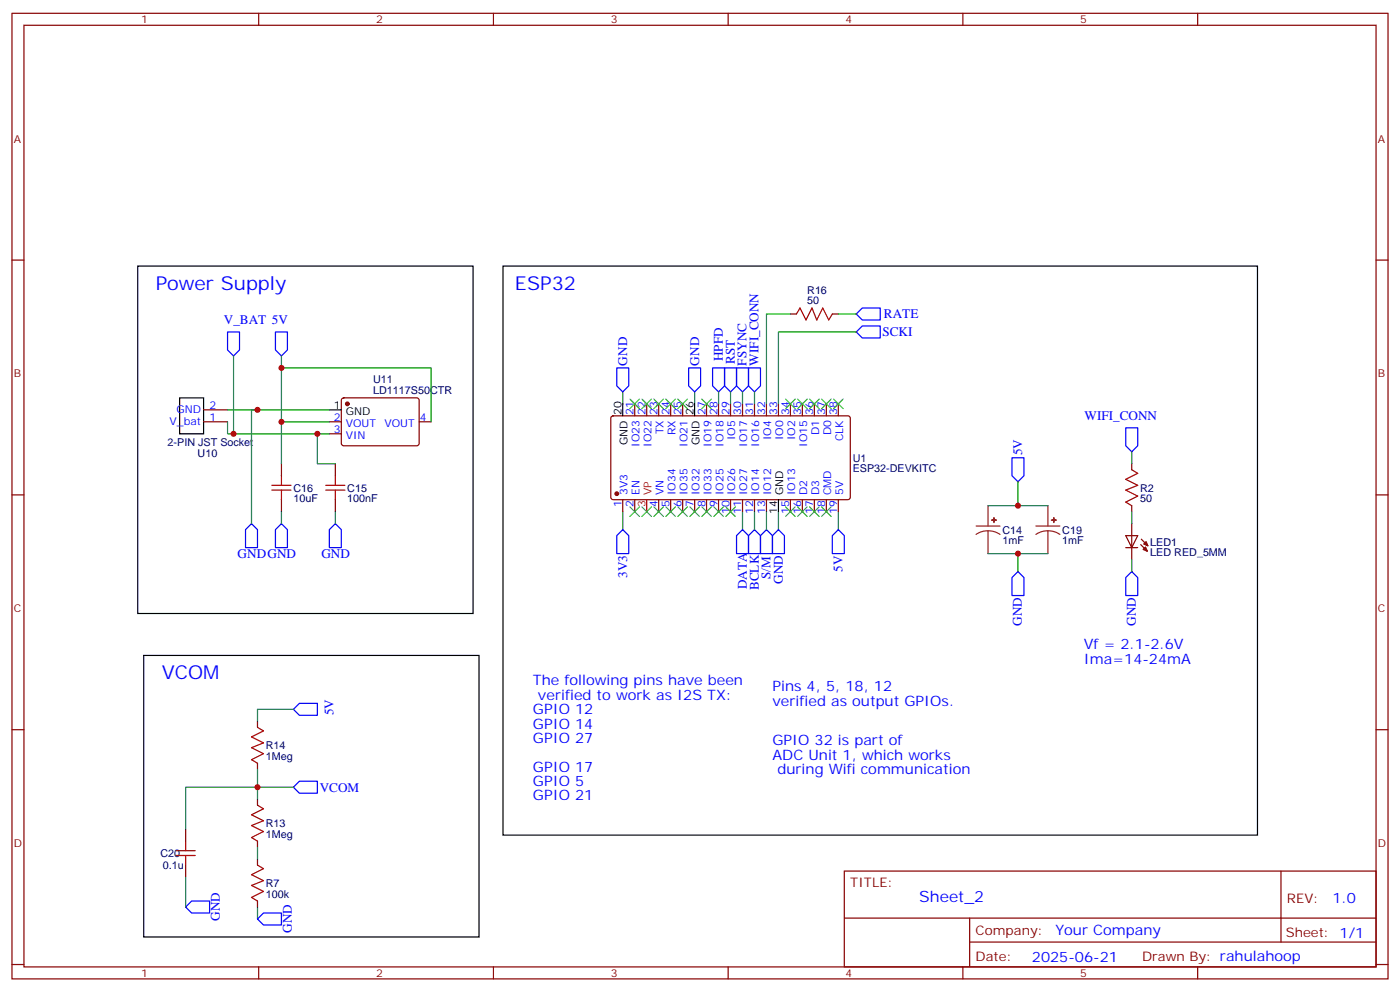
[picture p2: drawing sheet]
<svg xmlns="http://www.w3.org/2000/svg" width="412mm" height="292mm" viewBox="0 0 412 292" stroke-linecap="round" stroke-linejoin="round" font-family="sans-serif">
<g fill="none" stroke="#870000" stroke-width=".35">
<path d="M3.5 3.9h405.4v284.4h-405.4zM7.1 7.4h398.2v277.3h-398.2zM76.2 3.9v3.5M145.3 3.9v3.5M214.5 3.9v3.5M283.6 3.9v3.5M352.8 3.9v3.5M3.5 76.6h3.6M405.3 76.6h3.6M232.8 92.5h1.8M245.2 92.5h1.7M100.8 117.4l.4-.2h21.8l.5 .7-.1 12.9-.6 .5-21.8-.1-.5-.6v-12.7z"/>
<path d="M187 118.9v3.5M190.5 118.9v3.5M194 118.9v3.5M197.6 118.9v3.5M201.1 118.9v3.5M208.1 118.9v3.5M211.7 118.9v3.5M215.2 118.9v3.5M218.7 118.9v3.5M222.2 118.9v3.5M225.8 118.9v3.5M229.3 118.9v3.5"/>
<path d="M232.8 118.9v3.5M236.4 118.9v3.5M239.9 118.9v3.5M243.4 118.9v3.5M246.9 118.9v3.5M60 124.2h7M60 120.7h7M82.9 136.6v3.5M97 124.2h3.5M97 127.7h3.5M98.8 136.6v3.5M123.5 124.2h3.5"/>
<path d="M180.2 122.7l.4-.3 69.4 .1 .5 .7-.1 23.5-.6 .4h-69.5l-.4-.7v-23.2zM333.4 136.6v1.7M3.5 145.7h3.6M82.9 147.1v3.6M98.8 147.1v3.6M183.4 147.1v3.6M187 147.1v3.6M194 147.1v3.6M197.6 147.1v3.6M201.1 147.1v3.6M204.6 147.1v3.6M208.1 147.1v3.6"/>
<path d="M211.7 147.1v3.6M215.2 147.1v3.6M218.7 147.1v3.6M222.2 147.1v3.6M225.8 147.1v3.6M232.8 147.1v3.6M236.4 147.1v3.6M239.9 147.1v3.6M243.4 147.1v3.6M246.9 147.1v3.6M333.4 148.9v1.8M405.3 145.7h3.6"/>
<path d="M3.5 214.9h3.6M75.8 212.4v1.8M405.3 214.9h3.6M75.8 224.8v1.7M75.8 235.3v1.8M54.7 244.2v3.5M54.7 254.7v3.6M75.8 247.7v1.7M75.8 253v1.7M248.7 256.5h156.6v28.2h-156.6zM377.3 256.5v20.9M75.8 265.3v1.8"/>
<path d="M248.7 270.4h156.5M285.6 277.4h119.6M285.6 270.4v14.1M3.5 284h3.6M76.2 284.7v3.6M145.3 284.7v3.6M214.5 284.7v3.6M283.6 284.7v3.6M352.8 284.7v3.6M405.3 284h3.6"/>
</g>
<g fill="#870000" stroke="#870000" stroke-width=".35">
<circle cx="102.3" cy="118.9" r=".53"/>
<circle cx="181.7" cy="145.4" r=".53"/>
</g>
<path d="M40.6 78.4h98.7v102.3h-98.7zM148.2 78.4h222.2v167.5h-222.2zM52.9 117.2h7.1v10.5h-7.1zM183.4 118.9v3.5M204.6 118.9v3.5M97 120.7h3.5M229.3 147.1v3.6M42.3 193h98.8v82.9h-98.8z" fill="none" stroke="#000" stroke-width=".35"/>
<g fill="none" stroke="#008700" stroke-width=".35">
<path d="M232.8 92.5h-7v26.4M246.9 92.5h5.3M252.2 97.8h-22.9v21.1M68.8 104.8v22.9M82.9 104.8v19.4h14.1M82.9 108.3h44.1v15.9M183.4 115.4v3.5M204.6 115.4v3.5M211.7 115.4v3.5M215.2 115.4v3.5M218.7 115.4v3.5M222.2 115.4v3.5"/>
<path d="M67 124.2v3.5h30M67 120.7h30M75.8 120.7h-1.7v33.5M82.9 124.2v12.4M93.5 127.7v8.9h5.3M333.4 133v3.6M82.9 150.7v3.5M98.8 150.7v3.5M183.4 150.7v5.3M218.7 150.7v5.3M222.2 150.7v5.3M225.8 150.7v5.3"/>
<path d="M229.3 150.7v5.3M246.9 150.7v5.3M291 148.9h17.7M299.9 141.9v7M333.4 150.7v3.5M291 163h17.7M299.9 163v5.3M333.4 164.8v3.5M86.4 208.9h-10.6v3.5M75.8 226.5v8.8M86.4 231.8h-31.7v12.4M54.7 258.3v8.8"/>
<path d="M75.8 249.4v3.6M75.8 267.1v3.5"/>
</g>
<g fill="none" stroke="#00f" stroke-width=".35">
<path d="M67 97.8h3.6v5.2l-1.8 1.8-1.8-1.8zM81.1 97.8h3.6v5.2l-1.8 1.8-1.8-1.8zM252.2 92.5l1.8-1.8h5.3v3.5h-5.3zM254 96h5.3v3.5h-5.3l-1.8-1.7zM181.7 108.3h3.5v5.3l-1.8 1.8-1.7-1.8zM202.8 108.3h3.6v5.3l-1.8 1.8-1.8-1.8zM209.9 108.3h3.5v5.3l-1.7 1.8-1.8-1.8zM213.4 108.3h3.6v5.3l-1.8 1.8-1.8-1.8zM217 108.3h3.5v5.3l-1.8 1.8-1.7-1.8zM220.5 108.3h3.5v5.3l-1.8 1.8-1.7-1.8zM298.1 134.8h3.5v5.3l-1.7 1.8-1.8-1.8zM331.6 126h3.5v5.3l-1.7 1.7-1.8-1.7z"/>
<path d="M74.1 154.2l1.7 1.8v5.3h-3.5v-5.3zM82.9 154.2l1.8 1.8v5.3h-3.6v-5.3zM98.8 154.2l1.7 1.8v5.3h-3.5v-5.3zM183.4 156l1.8 1.7v5.3h-3.5v-5.3zM218.7 156l1.8 1.7v5.3h-3.5v-5.3zM222.2 156l1.8 1.7v5.3h-3.5v-5.3zM225.8 156l1.7 1.7v5.3h-3.5v-5.3zM229.3 156l1.8 1.7v5.3h-3.6v-5.3zM246.9 156l1.8 1.7v5.3h-3.5v-5.3zM298.1 170.1l1.8-1.8 1.7 1.8v5.3h-3.5zM333.4 168.3l1.7 1.8v5.3h-3.5v-5.3zM86.4 208.9l1.8-1.8h5.3v3.5h-5.3z"/>
<path d="M86.4 231.8l1.8-1.8h5.3v3.6h-5.3zM54.7 267.1l1.7-1.8h5.3v3.6h-5.3zM77.6 268.9h5.3v3.5h-5.3l-1.8-1.8z"/>
</g>
<g fill="none" stroke="#a10000" stroke-width=".35">
<path d="M234.6 92.5l1.1-1.8 1.7 3.5 1.8-3.5 1.4 3.5 1.8-3.5 1.7 3.5 1.1-1.7M333.4 138.3l1.7 1.1-3.5 1.7 3.5 1.8-3.5 1.4 3.5 1.8-3.5 1.7 1.8 1.1M80.1 144.3h5.6M80.1 142.9h5.6M82.9 140.1v2.8M82.9 144.3v2.8M96 144.3h5.6M96 142.9h5.6M98.8 140.1v2.8M98.8 144.3v2.8M75.8 214.2l1.8 1-3.5 1.8 3.5 1.8-3.5 1.4 3.5 1.7-3.5 1.8 1.7 1.1M75.8 237.1l1.8 1.1-3.5 1.7 3.5 1.8-3.5 1.4 3.5 1.8-3.5 1.7 1.7 1.1"/>
<path d="M51.9 251.9h5.6M51.9 250.5h5.6M54.7 247.7v2.8M54.7 251.9v2.8M75.8 254.7l1.8 1.1-3.5 1.8 3.5 1.7-3.5 1.4 3.5 1.8-3.5 1.8 1.7 1"/>
</g>
<path d="M190.5 147.1v3.6" fill="none" stroke="#f00" stroke-width=".35"/>
<g fill="none" stroke="#3c3" stroke-width=".35">
<path d="M185.6 117.5l2.8 2.8M188.4 117.5l-2.8 2.8M189.1 117.5l2.8 2.8M191.9 117.5l-2.8 2.8M192.6 117.5l2.8 2.8M195.4 117.5l-2.8 2.8M196.1 117.5l2.9 2.8M199 117.5l-2.9 2.8M199.7 117.5l2.8 2.8M202.5 117.5l-2.8 2.8M206.7 117.5l2.8 2.8M209.5 117.5l-2.8 2.8"/>
<path d="M231.4 117.5l2.8 2.8M234.2 117.5l-2.8 2.8M234.9 117.5l2.9 2.8M237.8 117.5l-2.9 2.8M238.5 117.5l2.8 2.8M241.3 117.5l-2.8 2.8M242 117.5l2.8 2.8M244.8 117.5l-2.8 2.8M245.5 117.5l2.9 2.8M248.4 117.5l-2.9 2.8M185.6 149.3l2.8 2.8M188.4 149.3l-2.8 2.8"/>
<path d="M189.1 149.3l2.8 2.8M191.9 149.3l-2.8 2.8M192.6 149.3l2.8 2.8M195.4 149.3l-2.8 2.8M196.1 149.3l2.9 2.8M199 149.3l-2.9 2.8M199.7 149.3l2.8 2.8M202.5 149.3l-2.8 2.8M203.2 149.3l2.8 2.8M206 149.3l-2.8 2.8M206.7 149.3l2.8 2.8M209.5 149.3l-2.8 2.8"/>
<path d="M210.3 149.3l2.8 2.8M213.1 149.3l-2.8 2.8M213.8 149.3l2.8 2.8M216.6 149.3l-2.8 2.8M231.4 149.3l2.8 2.8M234.2 149.3l-2.8 2.8M234.9 149.3l2.9 2.8M237.8 149.3l-2.9 2.8M238.5 149.3l2.8 2.8M241.3 149.3l-2.8 2.8M242 149.3l2.8 2.8M244.8 149.3l-2.8 2.8"/>
</g>
<path d="M287.5 154.9h7.1M291 156.3l-1.8 .3-1.7 .8M291 156.3l1.9 .3 1.7 .8M291 148.9v6M291 156.3v6.7M305.2 154.9h7M308.7 156.3l-1.9 .3-1.6 .8M308.7 156.3l1.8 .3 1.7 .8M308.7 148.9v6M308.7 156.3v6.7" fill="none" stroke="#8c2424" stroke-width=".35"/>
<g fill="#8c2424" stroke="#8c2424" stroke-width=".35">
<path d="M292.1 153.1l1.4 .1z"/>
<path d="M292.8 152.4v1.4z"/>
<path d="M309.7 153.1l1.4 .1z"/>
<path d="M310.4 152.4v1.4z"/>
</g>
<g fill="#850000" stroke="#850000" stroke-width=".35">
<path d="M337.6 159.5l.5 1.2-1.2-.5z"/>
<path d="M336.7 161.8l.7-.7 .6 1.2z"/>
</g>
<path d="M331.6 157.7h3.5l-1.7 3.6zM333.4 154.2v10.6M336.2 158.8l1.9 1.9M331.6 161.3h3.5M336 160.4l2 1.9" fill="none" stroke="#850000" stroke-width=".35"/>
<g fill="#c00">
<circle cx="75.8" cy="120.7" r=".88"/>
<circle cx="93.5" cy="127.7" r=".88"/>
<circle cx="82.9" cy="124.2" r=".88"/>
<circle cx="68.8" cy="127.7" r=".88"/>
<circle cx="82.9" cy="108.3" r=".88"/>
<circle cx="299.9" cy="163" r=".88"/>
<circle cx="299.9" cy="148.9" r=".88"/>
<circle cx="75.8" cy="231.8" r=".88"/>
</g>
<g font-size="5.6" fill="#00f">
<text x="45.9" y="85.4">Power Supply</text>
<text x="151.7" y="85.4">ESP32</text>
<text x="47.6" y="200.1">VCOM</text>
</g>
<text font-size="4.6" fill="#00f" x="270.8" y="265.5">Sheet_2</text>
<g font-size="4.2" fill="#00f">
<text x="319.3" y="191.2">Vf = 2.1-2.6V</text>
<text x="319.3" y="195.5">Ima=14-24mA</text>
<text x="157" y="201.8">The following pins have been</text>
<text x="227.5" y="203.6">Pins 4, 5, 18, 12</text>
<text x="158.5" y="206.1">verified to work as I2S TX:</text>
<text x="227.5" y="207.8">verified as output GPIOs.</text>
<text x="157" y="210.3">GPIO 12</text>
<text x="157" y="214.5">GPIO 14</text>
<text x="157" y="218.8">GPIO 27</text>
<text x="227.5" y="219.5">GPIO 32 is part of</text>
<text x="157" y="227.2">GPIO 17</text>
<text x="227.5" y="223.7">ADC Unit 1, which works</text>
<text x="229" y="227.9">during Wifi communication</text>
<text x="157" y="231.5">GPIO 5</text>
<text x="157" y="235.7">GPIO 21</text>
<text x="392.5" y="265.8">1.0</text>
<text x="310.9" y="275.3">Your Company</text>
<text x="304" y="283.1">2025-06-21</text>
</g>
<g font-size="3.9" fill="#00f">
<text x="65.9" y="95.5">V_BAT 5V</text>
<text x="260.4" y="93.7">RATE</text>
<text x="260" y="99">SCKI</text>
<text x="184.7" y="107.6" transform="rotate(-90 184.7 107.6)">GND</text>
<text x="205.9" y="107.6" transform="rotate(-90 205.9 107.6)">GND</text>
<text x="212.9" y="106.3" transform="rotate(-90 212.9 106.3)">HPFD</text>
<text x="216.5" y="107.2" transform="rotate(-90 216.5 107.2)">RST</text>
<text x="219.9" y="107.7" transform="rotate(-90 219.9 107.7)">FSYNC</text>
<text x="223.4" y="107.7" transform="rotate(-90 223.4 107.7)">WIFI_CONN</text>
<text x="319.5" y="123.7">WIFI_CONN</text>
<text x="301.1" y="134.1" transform="rotate(-90 301.1 134.1)">5V</text>
<text x="70" y="164.3">GNDGND</text>
<text x="94.7" y="164.3">GND</text>
<text x="184.7" y="170.2" transform="rotate(-90 184.7 170.2)">3V3</text>
<text x="220" y="173.5" transform="rotate(-90 220 173.5)">DATA</text>
<text x="223.5" y="173.8" transform="rotate(-90 223.5 173.8)">BCLK</text>
<text x="227" y="170.6" transform="rotate(-90 227 170.6)">S/M</text>
<text x="230.6" y="171.9" transform="rotate(-90 230.6 171.9)">GND</text>
<text x="248.2" y="168.3" transform="rotate(-90 248.2 168.3)">5V</text>
<text x="301" y="184.2" transform="rotate(-90 301 184.2)">GND</text>
<text x="334.5" y="184.2" transform="rotate(-90 334.5 184.2)">GND</text>
<text x="98.3" y="210.6" transform="rotate(-90 98.3 210.6)">5V</text>
<text x="94.2" y="233.1">VCOM</text>
<text x="64.8" y="271.2" transform="rotate(-90 64.8 271.2)">GND</text>
<text x="85.9" y="274.7" transform="rotate(-90 85.9 274.7)">GND</text>
</g>
<g font-size="3.9" fill="#800">
<text x="250.5" y="261.1">TITLE:</text>
<text x="379.1" y="265.8">REV:</text>
<text x="287.4" y="275.3">Company:</text>
<text x="378.7" y="275.9">Sheet: 1/1</text>
<text x="287.4" y="283">Date:</text>
<text x="336.4" y="283.1">Drawn By: rahulahoop</text>
</g>
<g font-size="3.2" fill="#800">
<text x="41.6" y="6.9">1</text>
<text x="110.8" y="6.9">2</text>
<text x="179.9" y="6.9">3</text>
<text x="249.1" y="6.9">4</text>
<text x="318.2" y="6.9">5</text>
<text x="4.1" y="42">A</text>
<text x="405.9" y="42">A</text>
<text x="4.1" y="111.2">B</text>
<text x="405.9" y="111.2">B</text>
<text x="4.1" y="180.3">C</text>
<text x="405.9" y="180.3">C</text>
<text x="4.1" y="249.4">D</text>
<text x="405.9" y="249.4">D</text>
<text x="41.6" y="287.7">1</text>
<text x="110.8" y="287.7">2</text>
<text x="179.9" y="287.7">3</text>
<text x="249.1" y="287.7">4</text>
<text x="318.2" y="287.7">5</text>
</g>
<g font-size="3.2" fill="#000080">
<text x="237.8" y="89.6">50</text>
<text x="237.8" y="86.5">R16</text>
<text x="109.9" y="112.7">U11</text>
<text x="109.9" y="115.9">LD1117S50CTR</text>
<text x="49.4" y="131.3">2-PIN JST Socket</text>
<text x="58.2" y="134.4">U10</text>
<text x="251.2" y="135.9">U1</text>
<text x="251.2" y="139">ESP32-DEVKITC</text>
<text x="86.4" y="147.9">10uF</text>
<text x="86.4" y="144.7">C16</text>
<text x="102.3" y="147.9">100nF</text>
<text x="102.3" y="144.7">C15</text>
<text x="335.8" y="147.9">50</text>
<text x="335.8" y="144.8">R2</text>
<text x="295.3" y="160.3">1mF</text>
<text x="295.3" y="157.1">C14</text>
<text x="312.9" y="160.3">1mF</text>
<text x="312.9" y="157.1">C19</text>
<text x="338.8" y="160.6">LED1</text>
<text x="338.8" y="163.8">LED RED_5MM</text>
<text x="78.3" y="220.6">R14</text>
<text x="78.3" y="223.8">1Meg</text>
<text x="78.3" y="243.5">R13</text>
<text x="78.3" y="246.7">1Meg</text>
<text x="47.3" y="252.3">C20</text>
<text x="47.9" y="255.9">0.1u</text>
<text x="78.3" y="261.2">R7</text>
<text x="78.3" y="264.3">100k</text>
</g>
<g font-size="3.2" fill="#00f">
<text x="49.9" y="125.3">V_bat</text>
<text x="52" y="121.7">GND</text>
<text x="61.7" y="123.9">1</text>
<text x="61.7" y="120.3">2</text>
<text x="98.4" y="123.9">2</text>
<text x="101.8" y="125.6">VOUT</text>
<text x="113.2" y="125.6">VOUT</text>
<text x="123.6" y="123.9">4</text>
<text x="186.6" y="122.3" transform="rotate(-90 186.6 122.3)">21</text>
<text x="190.1" y="122.3" transform="rotate(-90 190.1 122.3)">22</text>
<text x="193.7" y="122.3" transform="rotate(-90 193.7 122.3)">23</text>
<text x="197.2" y="122.3" transform="rotate(-90 197.2 122.3)">24</text>
<text x="200.7" y="122.3" transform="rotate(-90 200.7 122.3)">25</text>
<text x="207.8" y="122.3" transform="rotate(-90 207.8 122.3)">27</text>
<text x="211.3" y="122.3" transform="rotate(-90 211.3 122.3)">28</text>
<text x="214.8" y="122.3" transform="rotate(-90 214.8 122.3)">29</text>
<text x="218.4" y="122.3" transform="rotate(-90 218.4 122.3)">30</text>
<text x="221.9" y="122.3" transform="rotate(-90 221.9 122.3)">31</text>
<text x="225.4" y="122.3" transform="rotate(-90 225.4 122.3)">32</text>
<text x="229" y="122.3" transform="rotate(-90 229 122.3)">33</text>
<text x="232.5" y="122.3" transform="rotate(-90 232.5 122.3)">34</text>
<text x="236" y="122.3" transform="rotate(-90 236 122.3)">35</text>
<text x="239.5" y="122.3" transform="rotate(-90 239.5 122.3)">36</text>
<text x="243.1" y="122.3" transform="rotate(-90 243.1 122.3)">37</text>
<text x="246.6" y="122.3" transform="rotate(-90 246.6 122.3)">38</text>
<text x="98.4" y="127.4">3</text>
<text x="101.8" y="129.2">VIN</text>
<text x="188.4" y="131.6" transform="rotate(-90 188.4 131.6)">IO23</text>
<text x="191.9" y="131.6" transform="rotate(-90 191.9 131.6)">IO22</text>
<text x="195.4" y="127.9" transform="rotate(-90 195.4 127.9)">TX</text>
<text x="199" y="128.1" transform="rotate(-90 199 128.1)">RX</text>
<text x="202.5" y="131.6" transform="rotate(-90 202.5 131.6)">IO21</text>
<text x="209.5" y="131.6" transform="rotate(-90 209.5 131.6)">IO19</text>
<text x="213.1" y="131.6" transform="rotate(-90 213.1 131.6)">IO18</text>
<text x="216.6" y="129.6" transform="rotate(-90 216.6 129.6)">IO5</text>
<text x="220.1" y="131.6" transform="rotate(-90 220.1 131.6)">IO17</text>
<text x="223.7" y="131.6" transform="rotate(-90 223.7 131.6)">IO16</text>
<text x="227.2" y="129.6" transform="rotate(-90 227.2 129.6)">IO4</text>
<text x="230.7" y="129.6" transform="rotate(-90 230.7 129.6)">IO0</text>
<text x="234.2" y="129.6" transform="rotate(-90 234.2 129.6)">IO2</text>
<text x="237.8" y="131.6" transform="rotate(-90 237.8 131.6)">IO15</text>
<text x="241.3" y="128.2" transform="rotate(-90 241.3 128.2)">D1</text>
<text x="244.8" y="128.2" transform="rotate(-90 244.8 128.2)">D0</text>
<text x="248.4" y="129.9" transform="rotate(-90 248.4 129.9)">CLK</text>
<text x="183.1" y="149.3" transform="rotate(-90 183.1 149.3)">1</text>
<text x="184.9" y="145.8" transform="rotate(-90 184.9 145.8)">3V3</text>
<text x="186.6" y="149.3" transform="rotate(-90 186.6 149.3)">2</text>
<text x="188.4" y="145.8" transform="rotate(-90 188.4 145.8)">EN</text>
<text x="193.7" y="149.3" transform="rotate(-90 193.7 149.3)">4</text>
<text x="195.4" y="145.8" transform="rotate(-90 195.4 145.8)">VN</text>
<text x="197.2" y="149.3" transform="rotate(-90 197.2 149.3)">5</text>
<text x="199" y="145.8" transform="rotate(-90 199 145.8)">IO34</text>
<text x="200.7" y="149.3" transform="rotate(-90 200.7 149.3)">6</text>
<text x="202.5" y="145.8" transform="rotate(-90 202.5 145.8)">IO35</text>
<text x="204.3" y="149.3" transform="rotate(-90 204.3 149.3)">7</text>
<text x="206" y="145.8" transform="rotate(-90 206 145.8)">IO32</text>
<text x="207.8" y="149.3" transform="rotate(-90 207.8 149.3)">8</text>
<text x="209.5" y="145.8" transform="rotate(-90 209.5 145.8)">IO33</text>
<text x="211.3" y="149.3" transform="rotate(-90 211.3 149.3)">9</text>
<text x="213.1" y="145.8" transform="rotate(-90 213.1 145.8)">IO25</text>
<text x="216.6" y="145.8" transform="rotate(-90 216.6 145.8)">IO26</text>
<text x="220.1" y="145.8" transform="rotate(-90 220.1 145.8)">IO27</text>
<text x="223.7" y="145.8" transform="rotate(-90 223.7 145.8)">IO14</text>
<text x="227.2" y="145.8" transform="rotate(-90 227.2 145.8)">IO12</text>
<text x="234.2" y="145.8" transform="rotate(-90 234.2 145.8)">IO13</text>
<text x="237.8" y="145.8" transform="rotate(-90 237.8 145.8)">D2</text>
<text x="241.3" y="145.8" transform="rotate(-90 241.3 145.8)">D3</text>
<text x="244.8" y="145.8" transform="rotate(-90 244.8 145.8)">CMD</text>
<text x="248.4" y="145.8" transform="rotate(-90 248.4 145.8)">5V</text>
<text x="214.8" y="151.4" transform="rotate(-90 214.8 151.4)">10</text>
<text x="218.4" y="151.4" transform="rotate(-90 218.4 151.4)">11</text>
<text x="221.9" y="151.4" transform="rotate(-90 221.9 151.4)">12</text>
<text x="225.4" y="151.4" transform="rotate(-90 225.4 151.4)">13</text>
<text x="232.5" y="151.4" transform="rotate(-90 232.5 151.4)">15</text>
<text x="236" y="151.4" transform="rotate(-90 236 151.4)">16</text>
<text x="239.5" y="151.4" transform="rotate(-90 239.5 151.4)">17</text>
<text x="243.1" y="151.4" transform="rotate(-90 243.1 151.4)">18</text>
<text x="246.6" y="151.4" transform="rotate(-90 246.6 151.4)">19</text>
</g>
<g font-size="3.2">
<text x="98.4" y="120.3">1</text>
<text x="101.8" y="122.1">GND</text>
<text x="183.1" y="122.3" transform="rotate(-90 183.1 122.3)">20</text>
<text x="204.3" y="122.3" transform="rotate(-90 204.3 122.3)">26</text>
<text x="184.9" y="131" transform="rotate(-90 184.9 131)">GND</text>
<text x="206" y="131" transform="rotate(-90 206 131)">GND</text>
<text x="230.7" y="145.8" transform="rotate(-90 230.7 145.8)">GND</text>
<text x="229" y="151.4" transform="rotate(-90 229 151.4)">14</text>
</g>
<g font-size="3.2" fill="#f00">
<text x="190.1" y="149.3" transform="rotate(-90 190.1 149.3)">3</text>
<text x="191.9" y="145.8" transform="rotate(-90 191.9 145.8)">VP</text>
</g>
</svg>
